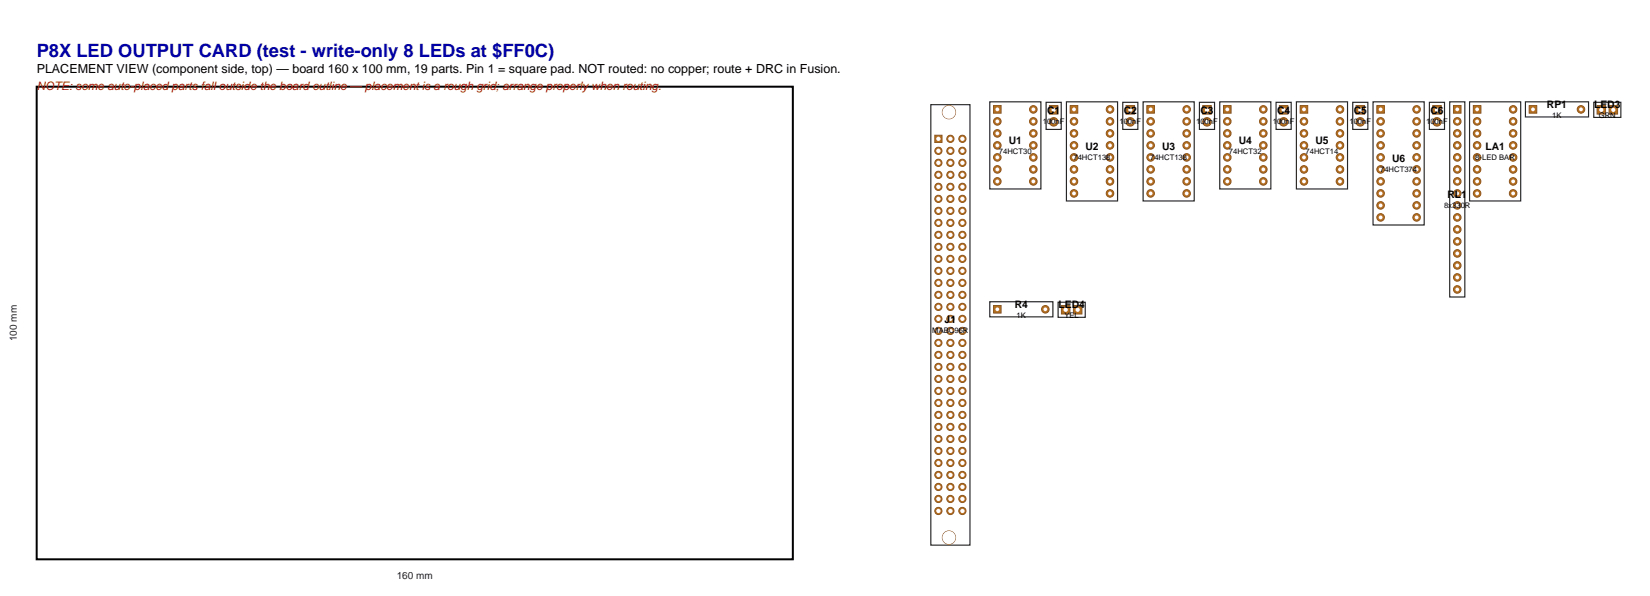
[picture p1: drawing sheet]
<svg xmlns="http://www.w3.org/2000/svg" width="349mm" height="126mm" viewBox="0 0 349 126" stroke-linecap="round" stroke-linejoin="round" font-family="sans-serif">
<path d="M7.8 18.3h160v100h-160z" fill="none" stroke="#000" stroke-width=".42"/>
<path d="M197 22.1h8.2v93.2h-8.2z" fill="none" stroke="#262626" stroke-width=".25"/>
<path d="M197.8 28.6h1.5v1.5h-1.5z" fill-rule="evenodd" fill="#b8731f" stroke="#8c541a" stroke-width=".21"/>
<circle cx="198.6" cy="29.4" r=".46" fill="#fff"/>
<circle cx="198.6" cy="31.9" r=".76" fill="#b8731f" stroke="#8c541a" stroke-width=".21"/>
<circle cx="198.6" cy="31.9" r=".46" fill="#fff"/>
<circle cx="198.6" cy="34.5" r=".76" fill="#b8731f" stroke="#8c541a" stroke-width=".21"/>
<circle cx="198.6" cy="34.5" r=".46" fill="#fff"/>
<circle cx="198.6" cy="37" r=".76" fill="#b8731f" stroke="#8c541a" stroke-width=".21"/>
<circle cx="198.6" cy="37" r=".46" fill="#fff"/>
<circle cx="198.6" cy="39.5" r=".76" fill="#b8731f" stroke="#8c541a" stroke-width=".21"/>
<circle cx="198.6" cy="39.5" r=".46" fill="#fff"/>
<circle cx="198.6" cy="42.1" r=".76" fill="#b8731f" stroke="#8c541a" stroke-width=".21"/>
<circle cx="198.6" cy="42.1" r=".46" fill="#fff"/>
<circle cx="198.6" cy="44.6" r=".76" fill="#b8731f" stroke="#8c541a" stroke-width=".21"/>
<circle cx="198.6" cy="44.6" r=".46" fill="#fff"/>
<circle cx="198.6" cy="47.2" r=".76" fill="#b8731f" stroke="#8c541a" stroke-width=".21"/>
<circle cx="198.6" cy="47.2" r=".46" fill="#fff"/>
<circle cx="198.6" cy="49.7" r=".76" fill="#b8731f" stroke="#8c541a" stroke-width=".21"/>
<circle cx="198.6" cy="49.7" r=".46" fill="#fff"/>
<circle cx="198.6" cy="52.2" r=".76" fill="#b8731f" stroke="#8c541a" stroke-width=".21"/>
<circle cx="198.6" cy="52.2" r=".46" fill="#fff"/>
<circle cx="198.6" cy="54.8" r=".76" fill="#b8731f" stroke="#8c541a" stroke-width=".21"/>
<circle cx="198.6" cy="54.8" r=".46" fill="#fff"/>
<circle cx="198.6" cy="57.3" r=".76" fill="#b8731f" stroke="#8c541a" stroke-width=".21"/>
<circle cx="198.6" cy="57.3" r=".46" fill="#fff"/>
<circle cx="198.6" cy="59.9" r=".76" fill="#b8731f" stroke="#8c541a" stroke-width=".21"/>
<circle cx="198.6" cy="59.9" r=".46" fill="#fff"/>
<circle cx="198.6" cy="62.4" r=".76" fill="#b8731f" stroke="#8c541a" stroke-width=".21"/>
<circle cx="198.6" cy="62.4" r=".46" fill="#fff"/>
<circle cx="198.6" cy="64.9" r=".76" fill="#b8731f" stroke="#8c541a" stroke-width=".21"/>
<circle cx="198.6" cy="64.9" r=".46" fill="#fff"/>
<circle cx="198.6" cy="67.5" r=".76" fill="#b8731f" stroke="#8c541a" stroke-width=".21"/>
<circle cx="198.6" cy="67.5" r=".46" fill="#fff"/>
<circle cx="198.6" cy="70" r=".76" fill="#b8731f" stroke="#8c541a" stroke-width=".21"/>
<circle cx="198.6" cy="70" r=".46" fill="#fff"/>
<circle cx="198.6" cy="72.6" r=".76" fill="#b8731f" stroke="#8c541a" stroke-width=".21"/>
<circle cx="198.6" cy="72.6" r=".46" fill="#fff"/>
<circle cx="198.6" cy="75.1" r=".76" fill="#b8731f" stroke="#8c541a" stroke-width=".21"/>
<circle cx="198.6" cy="75.1" r=".46" fill="#fff"/>
<circle cx="198.6" cy="77.6" r=".76" fill="#b8731f" stroke="#8c541a" stroke-width=".21"/>
<circle cx="198.6" cy="77.6" r=".46" fill="#fff"/>
<circle cx="198.6" cy="80.2" r=".76" fill="#b8731f" stroke="#8c541a" stroke-width=".21"/>
<circle cx="198.6" cy="80.2" r=".46" fill="#fff"/>
<circle cx="198.6" cy="82.7" r=".76" fill="#b8731f" stroke="#8c541a" stroke-width=".21"/>
<circle cx="198.6" cy="82.7" r=".46" fill="#fff"/>
<circle cx="198.6" cy="85.3" r=".76" fill="#b8731f" stroke="#8c541a" stroke-width=".21"/>
<circle cx="198.6" cy="85.3" r=".46" fill="#fff"/>
<circle cx="198.6" cy="87.8" r=".76" fill="#b8731f" stroke="#8c541a" stroke-width=".21"/>
<circle cx="198.6" cy="87.8" r=".46" fill="#fff"/>
<circle cx="198.6" cy="90.3" r=".76" fill="#b8731f" stroke="#8c541a" stroke-width=".21"/>
<circle cx="198.6" cy="90.3" r=".46" fill="#fff"/>
<circle cx="198.6" cy="92.9" r=".76" fill="#b8731f" stroke="#8c541a" stroke-width=".21"/>
<circle cx="198.6" cy="92.9" r=".46" fill="#fff"/>
<circle cx="198.6" cy="95.4" r=".76" fill="#b8731f" stroke="#8c541a" stroke-width=".21"/>
<circle cx="198.6" cy="95.4" r=".46" fill="#fff"/>
<circle cx="198.6" cy="98" r=".76" fill="#b8731f" stroke="#8c541a" stroke-width=".21"/>
<circle cx="198.6" cy="98" r=".46" fill="#fff"/>
<circle cx="198.6" cy="100.5" r=".76" fill="#b8731f" stroke="#8c541a" stroke-width=".21"/>
<circle cx="198.6" cy="100.5" r=".46" fill="#fff"/>
<circle cx="198.6" cy="103" r=".76" fill="#b8731f" stroke="#8c541a" stroke-width=".21"/>
<circle cx="198.6" cy="103" r=".46" fill="#fff"/>
<circle cx="198.6" cy="105.6" r=".76" fill="#b8731f" stroke="#8c541a" stroke-width=".21"/>
<circle cx="198.6" cy="105.6" r=".46" fill="#fff"/>
<circle cx="198.6" cy="108.1" r=".76" fill="#b8731f" stroke="#8c541a" stroke-width=".21"/>
<circle cx="198.6" cy="108.1" r=".46" fill="#fff"/>
<circle cx="201.1" cy="29.4" r=".76" fill="#b8731f" stroke="#8c541a" stroke-width=".21"/>
<circle cx="201.1" cy="29.4" r=".46" fill="#fff"/>
<circle cx="201.1" cy="31.9" r=".76" fill="#b8731f" stroke="#8c541a" stroke-width=".21"/>
<circle cx="201.1" cy="31.9" r=".46" fill="#fff"/>
<circle cx="201.1" cy="34.5" r=".76" fill="#b8731f" stroke="#8c541a" stroke-width=".21"/>
<circle cx="201.1" cy="34.5" r=".46" fill="#fff"/>
<circle cx="201.1" cy="37" r=".76" fill="#b8731f" stroke="#8c541a" stroke-width=".21"/>
<circle cx="201.1" cy="37" r=".46" fill="#fff"/>
<circle cx="201.1" cy="39.5" r=".76" fill="#b8731f" stroke="#8c541a" stroke-width=".21"/>
<circle cx="201.1" cy="39.5" r=".46" fill="#fff"/>
<circle cx="201.1" cy="42.1" r=".76" fill="#b8731f" stroke="#8c541a" stroke-width=".21"/>
<circle cx="201.1" cy="42.1" r=".46" fill="#fff"/>
<circle cx="201.1" cy="44.6" r=".76" fill="#b8731f" stroke="#8c541a" stroke-width=".21"/>
<circle cx="201.1" cy="44.6" r=".46" fill="#fff"/>
<circle cx="201.1" cy="47.2" r=".76" fill="#b8731f" stroke="#8c541a" stroke-width=".21"/>
<circle cx="201.1" cy="47.2" r=".46" fill="#fff"/>
<circle cx="201.1" cy="49.7" r=".76" fill="#b8731f" stroke="#8c541a" stroke-width=".21"/>
<circle cx="201.1" cy="49.7" r=".46" fill="#fff"/>
<circle cx="201.1" cy="52.2" r=".76" fill="#b8731f" stroke="#8c541a" stroke-width=".21"/>
<circle cx="201.1" cy="52.2" r=".46" fill="#fff"/>
<circle cx="201.1" cy="54.8" r=".76" fill="#b8731f" stroke="#8c541a" stroke-width=".21"/>
<circle cx="201.1" cy="54.8" r=".46" fill="#fff"/>
<circle cx="201.1" cy="57.3" r=".76" fill="#b8731f" stroke="#8c541a" stroke-width=".21"/>
<circle cx="201.1" cy="57.3" r=".46" fill="#fff"/>
<circle cx="201.1" cy="59.9" r=".76" fill="#b8731f" stroke="#8c541a" stroke-width=".21"/>
<circle cx="201.1" cy="59.9" r=".46" fill="#fff"/>
<circle cx="201.1" cy="62.4" r=".76" fill="#b8731f" stroke="#8c541a" stroke-width=".21"/>
<circle cx="201.1" cy="62.4" r=".46" fill="#fff"/>
<circle cx="201.1" cy="64.9" r=".76" fill="#b8731f" stroke="#8c541a" stroke-width=".21"/>
<circle cx="201.1" cy="64.9" r=".46" fill="#fff"/>
<circle cx="201.1" cy="67.5" r=".76" fill="#b8731f" stroke="#8c541a" stroke-width=".21"/>
<circle cx="201.1" cy="67.5" r=".46" fill="#fff"/>
<circle cx="201.1" cy="70" r=".76" fill="#b8731f" stroke="#8c541a" stroke-width=".21"/>
<circle cx="201.1" cy="70" r=".46" fill="#fff"/>
<circle cx="201.1" cy="72.6" r=".76" fill="#b8731f" stroke="#8c541a" stroke-width=".21"/>
<circle cx="201.1" cy="72.6" r=".46" fill="#fff"/>
<circle cx="201.1" cy="75.1" r=".76" fill="#b8731f" stroke="#8c541a" stroke-width=".21"/>
<circle cx="201.1" cy="75.1" r=".46" fill="#fff"/>
<circle cx="201.1" cy="77.6" r=".76" fill="#b8731f" stroke="#8c541a" stroke-width=".21"/>
<circle cx="201.1" cy="77.6" r=".46" fill="#fff"/>
<circle cx="201.1" cy="80.2" r=".76" fill="#b8731f" stroke="#8c541a" stroke-width=".21"/>
<circle cx="201.1" cy="80.2" r=".46" fill="#fff"/>
<circle cx="201.1" cy="82.7" r=".76" fill="#b8731f" stroke="#8c541a" stroke-width=".21"/>
<circle cx="201.1" cy="82.7" r=".46" fill="#fff"/>
<circle cx="201.1" cy="85.3" r=".76" fill="#b8731f" stroke="#8c541a" stroke-width=".21"/>
<circle cx="201.1" cy="85.3" r=".46" fill="#fff"/>
<circle cx="201.1" cy="87.8" r=".76" fill="#b8731f" stroke="#8c541a" stroke-width=".21"/>
<circle cx="201.1" cy="87.8" r=".46" fill="#fff"/>
<circle cx="201.1" cy="90.3" r=".76" fill="#b8731f" stroke="#8c541a" stroke-width=".21"/>
<circle cx="201.1" cy="90.3" r=".46" fill="#fff"/>
<circle cx="201.1" cy="92.9" r=".76" fill="#b8731f" stroke="#8c541a" stroke-width=".21"/>
<circle cx="201.1" cy="92.9" r=".46" fill="#fff"/>
<circle cx="201.1" cy="95.4" r=".76" fill="#b8731f" stroke="#8c541a" stroke-width=".21"/>
<circle cx="201.1" cy="95.4" r=".46" fill="#fff"/>
<circle cx="201.1" cy="98" r=".76" fill="#b8731f" stroke="#8c541a" stroke-width=".21"/>
<circle cx="201.1" cy="98" r=".46" fill="#fff"/>
<circle cx="201.1" cy="100.5" r=".76" fill="#b8731f" stroke="#8c541a" stroke-width=".21"/>
<circle cx="201.1" cy="100.5" r=".46" fill="#fff"/>
<circle cx="201.1" cy="103" r=".76" fill="#b8731f" stroke="#8c541a" stroke-width=".21"/>
<circle cx="201.1" cy="103" r=".46" fill="#fff"/>
<circle cx="201.1" cy="105.6" r=".76" fill="#b8731f" stroke="#8c541a" stroke-width=".21"/>
<circle cx="201.1" cy="105.6" r=".46" fill="#fff"/>
<circle cx="201.1" cy="108.1" r=".76" fill="#b8731f" stroke="#8c541a" stroke-width=".21"/>
<circle cx="201.1" cy="108.1" r=".46" fill="#fff"/>
<circle cx="203.6" cy="29.4" r=".76" fill="#b8731f" stroke="#8c541a" stroke-width=".21"/>
<circle cx="203.6" cy="29.4" r=".46" fill="#fff"/>
<circle cx="203.6" cy="31.9" r=".76" fill="#b8731f" stroke="#8c541a" stroke-width=".21"/>
<circle cx="203.6" cy="31.9" r=".46" fill="#fff"/>
<circle cx="203.6" cy="34.5" r=".76" fill="#b8731f" stroke="#8c541a" stroke-width=".21"/>
<circle cx="203.6" cy="34.5" r=".46" fill="#fff"/>
<circle cx="203.6" cy="37" r=".76" fill="#b8731f" stroke="#8c541a" stroke-width=".21"/>
<circle cx="203.6" cy="37" r=".46" fill="#fff"/>
<circle cx="203.6" cy="39.5" r=".76" fill="#b8731f" stroke="#8c541a" stroke-width=".21"/>
<circle cx="203.6" cy="39.5" r=".46" fill="#fff"/>
<circle cx="203.6" cy="42.1" r=".76" fill="#b8731f" stroke="#8c541a" stroke-width=".21"/>
<circle cx="203.6" cy="42.1" r=".46" fill="#fff"/>
<circle cx="203.6" cy="44.6" r=".76" fill="#b8731f" stroke="#8c541a" stroke-width=".21"/>
<circle cx="203.6" cy="44.6" r=".46" fill="#fff"/>
<circle cx="203.6" cy="47.2" r=".76" fill="#b8731f" stroke="#8c541a" stroke-width=".21"/>
<circle cx="203.6" cy="47.2" r=".46" fill="#fff"/>
<circle cx="203.6" cy="49.7" r=".76" fill="#b8731f" stroke="#8c541a" stroke-width=".21"/>
<circle cx="203.6" cy="49.7" r=".46" fill="#fff"/>
<circle cx="203.6" cy="52.2" r=".76" fill="#b8731f" stroke="#8c541a" stroke-width=".21"/>
<circle cx="203.6" cy="52.2" r=".46" fill="#fff"/>
<circle cx="203.6" cy="54.8" r=".76" fill="#b8731f" stroke="#8c541a" stroke-width=".21"/>
<circle cx="203.6" cy="54.8" r=".46" fill="#fff"/>
<circle cx="203.6" cy="57.3" r=".76" fill="#b8731f" stroke="#8c541a" stroke-width=".21"/>
<circle cx="203.6" cy="57.3" r=".46" fill="#fff"/>
<circle cx="203.6" cy="59.9" r=".76" fill="#b8731f" stroke="#8c541a" stroke-width=".21"/>
<circle cx="203.6" cy="59.9" r=".46" fill="#fff"/>
<circle cx="203.6" cy="62.4" r=".76" fill="#b8731f" stroke="#8c541a" stroke-width=".21"/>
<circle cx="203.6" cy="62.4" r=".46" fill="#fff"/>
<circle cx="203.6" cy="64.9" r=".76" fill="#b8731f" stroke="#8c541a" stroke-width=".21"/>
<circle cx="203.6" cy="64.9" r=".46" fill="#fff"/>
<circle cx="203.6" cy="67.5" r=".76" fill="#b8731f" stroke="#8c541a" stroke-width=".21"/>
<circle cx="203.6" cy="67.5" r=".46" fill="#fff"/>
<circle cx="203.6" cy="70" r=".76" fill="#b8731f" stroke="#8c541a" stroke-width=".21"/>
<circle cx="203.6" cy="70" r=".46" fill="#fff"/>
<circle cx="203.6" cy="72.6" r=".76" fill="#b8731f" stroke="#8c541a" stroke-width=".21"/>
<circle cx="203.6" cy="72.6" r=".46" fill="#fff"/>
<circle cx="203.6" cy="75.1" r=".76" fill="#b8731f" stroke="#8c541a" stroke-width=".21"/>
<circle cx="203.6" cy="75.1" r=".46" fill="#fff"/>
<circle cx="203.6" cy="77.6" r=".76" fill="#b8731f" stroke="#8c541a" stroke-width=".21"/>
<circle cx="203.6" cy="77.6" r=".46" fill="#fff"/>
<circle cx="203.6" cy="80.2" r=".76" fill="#b8731f" stroke="#8c541a" stroke-width=".21"/>
<circle cx="203.6" cy="80.2" r=".46" fill="#fff"/>
<circle cx="203.6" cy="82.7" r=".76" fill="#b8731f" stroke="#8c541a" stroke-width=".21"/>
<circle cx="203.6" cy="82.7" r=".46" fill="#fff"/>
<circle cx="203.6" cy="85.3" r=".76" fill="#b8731f" stroke="#8c541a" stroke-width=".21"/>
<circle cx="203.6" cy="85.3" r=".46" fill="#fff"/>
<circle cx="203.6" cy="87.8" r=".76" fill="#b8731f" stroke="#8c541a" stroke-width=".21"/>
<circle cx="203.6" cy="87.8" r=".46" fill="#fff"/>
<circle cx="203.6" cy="90.3" r=".76" fill="#b8731f" stroke="#8c541a" stroke-width=".21"/>
<circle cx="203.6" cy="90.3" r=".46" fill="#fff"/>
<circle cx="203.6" cy="92.9" r=".76" fill="#b8731f" stroke="#8c541a" stroke-width=".21"/>
<circle cx="203.6" cy="92.9" r=".46" fill="#fff"/>
<circle cx="203.6" cy="95.4" r=".76" fill="#b8731f" stroke="#8c541a" stroke-width=".21"/>
<circle cx="203.6" cy="95.4" r=".46" fill="#fff"/>
<circle cx="203.6" cy="98" r=".76" fill="#b8731f" stroke="#8c541a" stroke-width=".21"/>
<circle cx="203.6" cy="98" r=".46" fill="#fff"/>
<circle cx="203.6" cy="100.5" r=".76" fill="#b8731f" stroke="#8c541a" stroke-width=".21"/>
<circle cx="203.6" cy="100.5" r=".46" fill="#fff"/>
<circle cx="203.6" cy="103" r=".76" fill="#b8731f" stroke="#8c541a" stroke-width=".21"/>
<circle cx="203.6" cy="103" r=".46" fill="#fff"/>
<circle cx="203.6" cy="105.6" r=".76" fill="#b8731f" stroke="#8c541a" stroke-width=".21"/>
<circle cx="203.6" cy="105.6" r=".46" fill="#fff"/>
<circle cx="203.6" cy="108.1" r=".76" fill="#b8731f" stroke="#8c541a" stroke-width=".21"/>
<circle cx="203.6" cy="108.1" r=".46" fill="#fff"/>
<circle cx="200.8" cy="23.7" r="1.4" fill="#b8731f" stroke="#8c541a" stroke-width=".21"/>
<circle cx="200.8" cy="23.7" r="1.4" fill="#fff"/>
<circle cx="200.8" cy="113.7" r="1.4" fill="#b8731f" stroke="#8c541a" stroke-width=".21"/>
<circle cx="200.8" cy="113.7" r="1.4" fill="#fff"/>
<path d="M209.4 21.5h10.9v18.5h-10.9z" fill="none" stroke="#262626" stroke-width=".25"/>
<path d="M210.2 22.3h1.6v1.6h-1.6z" fill-rule="evenodd" fill="#b8731f" stroke="#8c541a" stroke-width=".21"/>
<circle cx="211" cy="23.1" r=".41" fill="#fff"/>
<circle cx="211" cy="25.7" r=".8" fill="#b8731f" stroke="#8c541a" stroke-width=".21"/>
<circle cx="211" cy="25.7" r=".41" fill="#fff"/>
<circle cx="211" cy="28.2" r=".8" fill="#b8731f" stroke="#8c541a" stroke-width=".21"/>
<circle cx="211" cy="28.2" r=".41" fill="#fff"/>
<circle cx="211" cy="30.8" r=".8" fill="#b8731f" stroke="#8c541a" stroke-width=".21"/>
<circle cx="211" cy="30.8" r=".41" fill="#fff"/>
<circle cx="211" cy="33.3" r=".8" fill="#b8731f" stroke="#8c541a" stroke-width=".21"/>
<circle cx="211" cy="33.3" r=".41" fill="#fff"/>
<circle cx="211" cy="35.8" r=".8" fill="#b8731f" stroke="#8c541a" stroke-width=".21"/>
<circle cx="211" cy="35.8" r=".41" fill="#fff"/>
<circle cx="211" cy="38.4" r=".8" fill="#b8731f" stroke="#8c541a" stroke-width=".21"/>
<circle cx="211" cy="38.4" r=".41" fill="#fff"/>
<circle cx="218.7" cy="38.4" r=".8" fill="#b8731f" stroke="#8c541a" stroke-width=".21"/>
<circle cx="218.7" cy="38.4" r=".41" fill="#fff"/>
<circle cx="218.7" cy="35.8" r=".8" fill="#b8731f" stroke="#8c541a" stroke-width=".21"/>
<circle cx="218.7" cy="35.8" r=".41" fill="#fff"/>
<circle cx="218.7" cy="33.3" r=".8" fill="#b8731f" stroke="#8c541a" stroke-width=".21"/>
<circle cx="218.7" cy="33.3" r=".41" fill="#fff"/>
<circle cx="218.7" cy="30.8" r=".8" fill="#b8731f" stroke="#8c541a" stroke-width=".21"/>
<circle cx="218.7" cy="30.8" r=".41" fill="#fff"/>
<circle cx="218.7" cy="28.2" r=".8" fill="#b8731f" stroke="#8c541a" stroke-width=".21"/>
<circle cx="218.7" cy="28.2" r=".41" fill="#fff"/>
<circle cx="218.7" cy="25.7" r=".8" fill="#b8731f" stroke="#8c541a" stroke-width=".21"/>
<circle cx="218.7" cy="25.7" r=".41" fill="#fff"/>
<circle cx="218.7" cy="23.1" r=".8" fill="#b8731f" stroke="#8c541a" stroke-width=".21"/>
<circle cx="218.7" cy="23.1" r=".41" fill="#fff"/>
<path d="M221.4 21.6h3.2v5.8h-3.2z" fill="none" stroke="#262626" stroke-width=".25"/>
<path d="M222.1 22.3h1.8v1.8h-1.8z" fill-rule="evenodd" fill="#b8731f" stroke="#8c541a" stroke-width=".21"/>
<circle cx="223" cy="23.2" r=".45" fill="#fff"/>
<circle cx="223" cy="25.8" r=".9" fill="#b8731f" stroke="#8c541a" stroke-width=".21"/>
<circle cx="223" cy="25.8" r=".45" fill="#fff"/>
<path d="M225.7 21.5h10.8v21h-10.8z" fill="none" stroke="#262626" stroke-width=".25"/>
<path d="M226.5 22.3h1.6v1.6h-1.6z" fill-rule="evenodd" fill="#b8731f" stroke="#8c541a" stroke-width=".21"/>
<circle cx="227.3" cy="23.1" r=".41" fill="#fff"/>
<circle cx="227.3" cy="25.7" r=".8" fill="#b8731f" stroke="#8c541a" stroke-width=".21"/>
<circle cx="227.3" cy="25.7" r=".41" fill="#fff"/>
<circle cx="227.3" cy="28.2" r=".8" fill="#b8731f" stroke="#8c541a" stroke-width=".21"/>
<circle cx="227.3" cy="28.2" r=".41" fill="#fff"/>
<circle cx="227.3" cy="30.8" r=".8" fill="#b8731f" stroke="#8c541a" stroke-width=".21"/>
<circle cx="227.3" cy="30.8" r=".41" fill="#fff"/>
<circle cx="227.3" cy="33.3" r=".8" fill="#b8731f" stroke="#8c541a" stroke-width=".21"/>
<circle cx="227.3" cy="33.3" r=".41" fill="#fff"/>
<circle cx="227.3" cy="35.8" r=".8" fill="#b8731f" stroke="#8c541a" stroke-width=".21"/>
<circle cx="227.3" cy="35.8" r=".41" fill="#fff"/>
<circle cx="227.3" cy="38.4" r=".8" fill="#b8731f" stroke="#8c541a" stroke-width=".21"/>
<circle cx="227.3" cy="38.4" r=".41" fill="#fff"/>
<circle cx="227.3" cy="40.9" r=".8" fill="#b8731f" stroke="#8c541a" stroke-width=".21"/>
<circle cx="227.3" cy="40.9" r=".41" fill="#fff"/>
<circle cx="234.9" cy="40.9" r=".8" fill="#b8731f" stroke="#8c541a" stroke-width=".21"/>
<circle cx="234.9" cy="40.9" r=".41" fill="#fff"/>
<circle cx="234.9" cy="38.4" r=".8" fill="#b8731f" stroke="#8c541a" stroke-width=".21"/>
<circle cx="234.9" cy="38.4" r=".41" fill="#fff"/>
<circle cx="234.9" cy="35.8" r=".8" fill="#b8731f" stroke="#8c541a" stroke-width=".21"/>
<circle cx="234.9" cy="35.8" r=".41" fill="#fff"/>
<circle cx="234.9" cy="33.3" r=".8" fill="#b8731f" stroke="#8c541a" stroke-width=".21"/>
<circle cx="234.9" cy="33.3" r=".41" fill="#fff"/>
<circle cx="234.9" cy="30.8" r=".8" fill="#b8731f" stroke="#8c541a" stroke-width=".21"/>
<circle cx="234.9" cy="30.8" r=".41" fill="#fff"/>
<circle cx="234.9" cy="28.2" r=".8" fill="#b8731f" stroke="#8c541a" stroke-width=".21"/>
<circle cx="234.9" cy="28.2" r=".41" fill="#fff"/>
<circle cx="234.9" cy="25.7" r=".8" fill="#b8731f" stroke="#8c541a" stroke-width=".21"/>
<circle cx="234.9" cy="25.7" r=".41" fill="#fff"/>
<circle cx="234.9" cy="23.1" r=".8" fill="#b8731f" stroke="#8c541a" stroke-width=".21"/>
<circle cx="234.9" cy="23.1" r=".41" fill="#fff"/>
<path d="M237.6 21.6h3.2v5.8h-3.2z" fill="none" stroke="#262626" stroke-width=".25"/>
<path d="M238.3 22.3h1.8v1.8h-1.8z" fill-rule="evenodd" fill="#b8731f" stroke="#8c541a" stroke-width=".21"/>
<circle cx="239.2" cy="23.2" r=".45" fill="#fff"/>
<circle cx="239.2" cy="25.8" r=".9" fill="#b8731f" stroke="#8c541a" stroke-width=".21"/>
<circle cx="239.2" cy="25.8" r=".45" fill="#fff"/>
<path d="M241.9 21.5h10.8v21h-10.8z" fill="none" stroke="#262626" stroke-width=".25"/>
<path d="M242.7 22.3h1.6v1.6h-1.6z" fill-rule="evenodd" fill="#b8731f" stroke="#8c541a" stroke-width=".21"/>
<circle cx="243.5" cy="23.1" r=".41" fill="#fff"/>
<circle cx="243.5" cy="25.7" r=".8" fill="#b8731f" stroke="#8c541a" stroke-width=".21"/>
<circle cx="243.5" cy="25.7" r=".41" fill="#fff"/>
<circle cx="243.5" cy="28.2" r=".8" fill="#b8731f" stroke="#8c541a" stroke-width=".21"/>
<circle cx="243.5" cy="28.2" r=".41" fill="#fff"/>
<circle cx="243.5" cy="30.8" r=".8" fill="#b8731f" stroke="#8c541a" stroke-width=".21"/>
<circle cx="243.5" cy="30.8" r=".41" fill="#fff"/>
<circle cx="243.5" cy="33.3" r=".8" fill="#b8731f" stroke="#8c541a" stroke-width=".21"/>
<circle cx="243.5" cy="33.3" r=".41" fill="#fff"/>
<circle cx="243.5" cy="35.8" r=".8" fill="#b8731f" stroke="#8c541a" stroke-width=".21"/>
<circle cx="243.5" cy="35.8" r=".41" fill="#fff"/>
<circle cx="243.5" cy="38.4" r=".8" fill="#b8731f" stroke="#8c541a" stroke-width=".21"/>
<circle cx="243.5" cy="38.4" r=".41" fill="#fff"/>
<circle cx="243.5" cy="40.9" r=".8" fill="#b8731f" stroke="#8c541a" stroke-width=".21"/>
<circle cx="243.5" cy="40.9" r=".41" fill="#fff"/>
<circle cx="251.1" cy="40.9" r=".8" fill="#b8731f" stroke="#8c541a" stroke-width=".21"/>
<circle cx="251.1" cy="40.9" r=".41" fill="#fff"/>
<circle cx="251.1" cy="38.4" r=".8" fill="#b8731f" stroke="#8c541a" stroke-width=".21"/>
<circle cx="251.1" cy="38.4" r=".41" fill="#fff"/>
<circle cx="251.1" cy="35.8" r=".8" fill="#b8731f" stroke="#8c541a" stroke-width=".21"/>
<circle cx="251.1" cy="35.8" r=".41" fill="#fff"/>
<circle cx="251.1" cy="33.3" r=".8" fill="#b8731f" stroke="#8c541a" stroke-width=".21"/>
<circle cx="251.1" cy="33.3" r=".41" fill="#fff"/>
<circle cx="251.1" cy="30.8" r=".8" fill="#b8731f" stroke="#8c541a" stroke-width=".21"/>
<circle cx="251.1" cy="30.8" r=".41" fill="#fff"/>
<circle cx="251.1" cy="28.2" r=".8" fill="#b8731f" stroke="#8c541a" stroke-width=".21"/>
<circle cx="251.1" cy="28.2" r=".41" fill="#fff"/>
<circle cx="251.1" cy="25.7" r=".8" fill="#b8731f" stroke="#8c541a" stroke-width=".21"/>
<circle cx="251.1" cy="25.7" r=".41" fill="#fff"/>
<circle cx="251.1" cy="23.1" r=".8" fill="#b8731f" stroke="#8c541a" stroke-width=".21"/>
<circle cx="251.1" cy="23.1" r=".41" fill="#fff"/>
<path d="M253.8 21.6h3.2v5.8h-3.2z" fill="none" stroke="#262626" stroke-width=".25"/>
<path d="M254.5 22.3h1.8v1.8h-1.8z" fill-rule="evenodd" fill="#b8731f" stroke="#8c541a" stroke-width=".21"/>
<circle cx="255.4" cy="23.2" r=".45" fill="#fff"/>
<circle cx="255.4" cy="25.8" r=".9" fill="#b8731f" stroke="#8c541a" stroke-width=".21"/>
<circle cx="255.4" cy="25.8" r=".45" fill="#fff"/>
<path d="M258.1 21.5h10.8v18.5h-10.8z" fill="none" stroke="#262626" stroke-width=".25"/>
<path d="M258.9 22.3h1.6v1.6h-1.6z" fill-rule="evenodd" fill="#b8731f" stroke="#8c541a" stroke-width=".21"/>
<circle cx="259.7" cy="23.1" r=".41" fill="#fff"/>
<circle cx="259.7" cy="25.7" r=".8" fill="#b8731f" stroke="#8c541a" stroke-width=".21"/>
<circle cx="259.7" cy="25.7" r=".41" fill="#fff"/>
<circle cx="259.7" cy="28.2" r=".8" fill="#b8731f" stroke="#8c541a" stroke-width=".21"/>
<circle cx="259.7" cy="28.2" r=".41" fill="#fff"/>
<circle cx="259.7" cy="30.8" r=".8" fill="#b8731f" stroke="#8c541a" stroke-width=".21"/>
<circle cx="259.7" cy="30.8" r=".41" fill="#fff"/>
<circle cx="259.7" cy="33.3" r=".8" fill="#b8731f" stroke="#8c541a" stroke-width=".21"/>
<circle cx="259.7" cy="33.3" r=".41" fill="#fff"/>
<circle cx="259.7" cy="35.8" r=".8" fill="#b8731f" stroke="#8c541a" stroke-width=".21"/>
<circle cx="259.7" cy="35.8" r=".41" fill="#fff"/>
<circle cx="259.7" cy="38.4" r=".8" fill="#b8731f" stroke="#8c541a" stroke-width=".21"/>
<circle cx="259.7" cy="38.4" r=".41" fill="#fff"/>
<circle cx="267.3" cy="38.4" r=".8" fill="#b8731f" stroke="#8c541a" stroke-width=".21"/>
<circle cx="267.3" cy="38.4" r=".41" fill="#fff"/>
<circle cx="267.3" cy="35.8" r=".8" fill="#b8731f" stroke="#8c541a" stroke-width=".21"/>
<circle cx="267.3" cy="35.8" r=".41" fill="#fff"/>
<circle cx="267.3" cy="33.3" r=".8" fill="#b8731f" stroke="#8c541a" stroke-width=".21"/>
<circle cx="267.3" cy="33.3" r=".41" fill="#fff"/>
<circle cx="267.3" cy="30.8" r=".8" fill="#b8731f" stroke="#8c541a" stroke-width=".21"/>
<circle cx="267.3" cy="30.8" r=".41" fill="#fff"/>
<circle cx="267.3" cy="28.2" r=".8" fill="#b8731f" stroke="#8c541a" stroke-width=".21"/>
<circle cx="267.3" cy="28.2" r=".41" fill="#fff"/>
<circle cx="267.3" cy="25.7" r=".8" fill="#b8731f" stroke="#8c541a" stroke-width=".21"/>
<circle cx="267.3" cy="25.7" r=".41" fill="#fff"/>
<circle cx="267.3" cy="23.1" r=".8" fill="#b8731f" stroke="#8c541a" stroke-width=".21"/>
<circle cx="267.3" cy="23.1" r=".41" fill="#fff"/>
<path d="M270 21.6h3.2v5.8h-3.2z" fill="none" stroke="#262626" stroke-width=".25"/>
<path d="M270.7 22.3h1.8v1.8h-1.8z" fill-rule="evenodd" fill="#b8731f" stroke="#8c541a" stroke-width=".21"/>
<circle cx="271.6" cy="23.2" r=".45" fill="#fff"/>
<circle cx="271.6" cy="25.8" r=".9" fill="#b8731f" stroke="#8c541a" stroke-width=".21"/>
<circle cx="271.6" cy="25.8" r=".45" fill="#fff"/>
<path d="M274.3 21.5h10.8v18.5h-10.8z" fill="none" stroke="#262626" stroke-width=".25"/>
<path d="M275.1 22.3h1.6v1.6h-1.6z" fill-rule="evenodd" fill="#b8731f" stroke="#8c541a" stroke-width=".21"/>
<circle cx="275.9" cy="23.1" r=".41" fill="#fff"/>
<circle cx="275.9" cy="25.7" r=".8" fill="#b8731f" stroke="#8c541a" stroke-width=".21"/>
<circle cx="275.9" cy="25.7" r=".41" fill="#fff"/>
<circle cx="275.9" cy="28.2" r=".8" fill="#b8731f" stroke="#8c541a" stroke-width=".21"/>
<circle cx="275.9" cy="28.2" r=".41" fill="#fff"/>
<circle cx="275.9" cy="30.8" r=".8" fill="#b8731f" stroke="#8c541a" stroke-width=".21"/>
<circle cx="275.9" cy="30.8" r=".41" fill="#fff"/>
<circle cx="275.9" cy="33.3" r=".8" fill="#b8731f" stroke="#8c541a" stroke-width=".21"/>
<circle cx="275.9" cy="33.3" r=".41" fill="#fff"/>
<circle cx="275.9" cy="35.8" r=".8" fill="#b8731f" stroke="#8c541a" stroke-width=".21"/>
<circle cx="275.9" cy="35.8" r=".41" fill="#fff"/>
<circle cx="275.9" cy="38.4" r=".8" fill="#b8731f" stroke="#8c541a" stroke-width=".21"/>
<circle cx="275.9" cy="38.4" r=".41" fill="#fff"/>
<circle cx="283.5" cy="38.4" r=".8" fill="#b8731f" stroke="#8c541a" stroke-width=".21"/>
<circle cx="283.5" cy="38.4" r=".41" fill="#fff"/>
<circle cx="283.5" cy="35.8" r=".8" fill="#b8731f" stroke="#8c541a" stroke-width=".21"/>
<circle cx="283.5" cy="35.8" r=".41" fill="#fff"/>
<circle cx="283.5" cy="33.3" r=".8" fill="#b8731f" stroke="#8c541a" stroke-width=".21"/>
<circle cx="283.5" cy="33.3" r=".41" fill="#fff"/>
<circle cx="283.5" cy="30.8" r=".8" fill="#b8731f" stroke="#8c541a" stroke-width=".21"/>
<circle cx="283.5" cy="30.8" r=".41" fill="#fff"/>
<circle cx="283.5" cy="28.2" r=".8" fill="#b8731f" stroke="#8c541a" stroke-width=".21"/>
<circle cx="283.5" cy="28.2" r=".41" fill="#fff"/>
<circle cx="283.5" cy="25.7" r=".8" fill="#b8731f" stroke="#8c541a" stroke-width=".21"/>
<circle cx="283.5" cy="25.7" r=".41" fill="#fff"/>
<circle cx="283.5" cy="23.1" r=".8" fill="#b8731f" stroke="#8c541a" stroke-width=".21"/>
<circle cx="283.5" cy="23.1" r=".41" fill="#fff"/>
<path d="M286.2 21.6h3.2v5.8h-3.2z" fill="none" stroke="#262626" stroke-width=".25"/>
<path d="M286.9 22.3h1.8v1.8h-1.8z" fill-rule="evenodd" fill="#b8731f" stroke="#8c541a" stroke-width=".21"/>
<circle cx="287.8" cy="23.2" r=".45" fill="#fff"/>
<circle cx="287.8" cy="25.8" r=".9" fill="#b8731f" stroke="#8c541a" stroke-width=".21"/>
<circle cx="287.8" cy="25.8" r=".45" fill="#fff"/>
<path d="M290.5 21.5h10.9v26.1h-10.9z" fill="none" stroke="#262626" stroke-width=".25"/>
<path d="M291.3 22.3h1.6v1.6h-1.6z" fill-rule="evenodd" fill="#b8731f" stroke="#8c541a" stroke-width=".21"/>
<circle cx="292.1" cy="23.1" r=".41" fill="#fff"/>
<circle cx="292.1" cy="25.7" r=".8" fill="#b8731f" stroke="#8c541a" stroke-width=".21"/>
<circle cx="292.1" cy="25.7" r=".41" fill="#fff"/>
<circle cx="292.1" cy="28.2" r=".8" fill="#b8731f" stroke="#8c541a" stroke-width=".21"/>
<circle cx="292.1" cy="28.2" r=".41" fill="#fff"/>
<circle cx="292.1" cy="30.8" r=".8" fill="#b8731f" stroke="#8c541a" stroke-width=".21"/>
<circle cx="292.1" cy="30.8" r=".41" fill="#fff"/>
<circle cx="292.1" cy="33.3" r=".8" fill="#b8731f" stroke="#8c541a" stroke-width=".21"/>
<circle cx="292.1" cy="33.3" r=".41" fill="#fff"/>
<circle cx="292.1" cy="35.8" r=".8" fill="#b8731f" stroke="#8c541a" stroke-width=".21"/>
<circle cx="292.1" cy="35.8" r=".41" fill="#fff"/>
<circle cx="292.1" cy="38.4" r=".8" fill="#b8731f" stroke="#8c541a" stroke-width=".21"/>
<circle cx="292.1" cy="38.4" r=".41" fill="#fff"/>
<circle cx="292.1" cy="40.9" r=".8" fill="#b8731f" stroke="#8c541a" stroke-width=".21"/>
<circle cx="292.1" cy="40.9" r=".41" fill="#fff"/>
<circle cx="292.1" cy="43.5" r=".8" fill="#b8731f" stroke="#8c541a" stroke-width=".21"/>
<circle cx="292.1" cy="43.5" r=".41" fill="#fff"/>
<circle cx="292.1" cy="46" r=".8" fill="#b8731f" stroke="#8c541a" stroke-width=".21"/>
<circle cx="292.1" cy="46" r=".41" fill="#fff"/>
<circle cx="299.8" cy="46" r=".8" fill="#b8731f" stroke="#8c541a" stroke-width=".21"/>
<circle cx="299.8" cy="46" r=".41" fill="#fff"/>
<circle cx="299.8" cy="43.5" r=".8" fill="#b8731f" stroke="#8c541a" stroke-width=".21"/>
<circle cx="299.8" cy="43.5" r=".41" fill="#fff"/>
<circle cx="299.8" cy="40.9" r=".8" fill="#b8731f" stroke="#8c541a" stroke-width=".21"/>
<circle cx="299.8" cy="40.9" r=".41" fill="#fff"/>
<circle cx="299.8" cy="38.4" r=".8" fill="#b8731f" stroke="#8c541a" stroke-width=".21"/>
<circle cx="299.8" cy="38.4" r=".41" fill="#fff"/>
<circle cx="299.8" cy="35.8" r=".8" fill="#b8731f" stroke="#8c541a" stroke-width=".21"/>
<circle cx="299.8" cy="35.8" r=".41" fill="#fff"/>
<circle cx="299.8" cy="33.3" r=".8" fill="#b8731f" stroke="#8c541a" stroke-width=".21"/>
<circle cx="299.8" cy="33.3" r=".41" fill="#fff"/>
<circle cx="299.8" cy="30.8" r=".8" fill="#b8731f" stroke="#8c541a" stroke-width=".21"/>
<circle cx="299.8" cy="30.8" r=".41" fill="#fff"/>
<circle cx="299.8" cy="28.2" r=".8" fill="#b8731f" stroke="#8c541a" stroke-width=".21"/>
<circle cx="299.8" cy="28.2" r=".41" fill="#fff"/>
<circle cx="299.8" cy="25.7" r=".8" fill="#b8731f" stroke="#8c541a" stroke-width=".21"/>
<circle cx="299.8" cy="25.7" r=".41" fill="#fff"/>
<circle cx="299.8" cy="23.1" r=".8" fill="#b8731f" stroke="#8c541a" stroke-width=".21"/>
<circle cx="299.8" cy="23.1" r=".41" fill="#fff"/>
<path d="M302.5 21.6h3.2v5.8h-3.2z" fill="none" stroke="#262626" stroke-width=".25"/>
<path d="M303.2 22.3h1.8v1.8h-1.8z" fill-rule="evenodd" fill="#b8731f" stroke="#8c541a" stroke-width=".21"/>
<circle cx="304.1" cy="23.2" r=".45" fill="#fff"/>
<circle cx="304.1" cy="25.8" r=".9" fill="#b8731f" stroke="#8c541a" stroke-width=".21"/>
<circle cx="304.1" cy="25.8" r=".45" fill="#fff"/>
<path d="M306.8 21.5h3.2v41.3h-3.2z" fill="none" stroke="#262626" stroke-width=".25"/>
<path d="M307.6 22.3h1.6v1.6h-1.6z" fill-rule="evenodd" fill="#b8731f" stroke="#8c541a" stroke-width=".21"/>
<circle cx="308.4" cy="23.1" r=".4" fill="#fff"/>
<circle cx="308.4" cy="25.7" r=".8" fill="#b8731f" stroke="#8c541a" stroke-width=".21"/>
<circle cx="308.4" cy="25.7" r=".4" fill="#fff"/>
<circle cx="308.4" cy="28.2" r=".8" fill="#b8731f" stroke="#8c541a" stroke-width=".21"/>
<circle cx="308.4" cy="28.2" r=".4" fill="#fff"/>
<circle cx="308.4" cy="30.8" r=".8" fill="#b8731f" stroke="#8c541a" stroke-width=".21"/>
<circle cx="308.4" cy="30.8" r=".4" fill="#fff"/>
<circle cx="308.4" cy="33.3" r=".8" fill="#b8731f" stroke="#8c541a" stroke-width=".21"/>
<circle cx="308.4" cy="33.3" r=".4" fill="#fff"/>
<circle cx="308.4" cy="35.8" r=".8" fill="#b8731f" stroke="#8c541a" stroke-width=".21"/>
<circle cx="308.4" cy="35.8" r=".4" fill="#fff"/>
<circle cx="308.4" cy="38.4" r=".8" fill="#b8731f" stroke="#8c541a" stroke-width=".21"/>
<circle cx="308.4" cy="38.4" r=".4" fill="#fff"/>
<circle cx="308.4" cy="40.9" r=".8" fill="#b8731f" stroke="#8c541a" stroke-width=".21"/>
<circle cx="308.4" cy="40.9" r=".4" fill="#fff"/>
<circle cx="308.4" cy="43.5" r=".8" fill="#b8731f" stroke="#8c541a" stroke-width=".21"/>
<circle cx="308.4" cy="43.5" r=".4" fill="#fff"/>
<circle cx="308.4" cy="46" r=".8" fill="#b8731f" stroke="#8c541a" stroke-width=".21"/>
<circle cx="308.4" cy="46" r=".4" fill="#fff"/>
<circle cx="308.4" cy="48.5" r=".8" fill="#b8731f" stroke="#8c541a" stroke-width=".21"/>
<circle cx="308.4" cy="48.5" r=".4" fill="#fff"/>
<circle cx="308.4" cy="51.1" r=".8" fill="#b8731f" stroke="#8c541a" stroke-width=".21"/>
<circle cx="308.4" cy="51.1" r=".4" fill="#fff"/>
<circle cx="308.4" cy="53.6" r=".8" fill="#b8731f" stroke="#8c541a" stroke-width=".21"/>
<circle cx="308.4" cy="53.6" r=".4" fill="#fff"/>
<circle cx="308.4" cy="56.2" r=".8" fill="#b8731f" stroke="#8c541a" stroke-width=".21"/>
<circle cx="308.4" cy="56.2" r=".4" fill="#fff"/>
<circle cx="308.4" cy="58.7" r=".8" fill="#b8731f" stroke="#8c541a" stroke-width=".21"/>
<circle cx="308.4" cy="58.7" r=".4" fill="#fff"/>
<circle cx="308.4" cy="61.2" r=".8" fill="#b8731f" stroke="#8c541a" stroke-width=".21"/>
<circle cx="308.4" cy="61.2" r=".4" fill="#fff"/>
<path d="M311 21.5h10.8v21h-10.8z" fill="none" stroke="#262626" stroke-width=".25"/>
<path d="M311.8 22.3h1.6v1.6h-1.6z" fill-rule="evenodd" fill="#b8731f" stroke="#8c541a" stroke-width=".21"/>
<circle cx="312.6" cy="23.1" r=".41" fill="#fff"/>
<circle cx="312.6" cy="25.7" r=".8" fill="#b8731f" stroke="#8c541a" stroke-width=".21"/>
<circle cx="312.6" cy="25.7" r=".41" fill="#fff"/>
<circle cx="312.6" cy="28.2" r=".8" fill="#b8731f" stroke="#8c541a" stroke-width=".21"/>
<circle cx="312.6" cy="28.2" r=".41" fill="#fff"/>
<circle cx="312.6" cy="30.8" r=".8" fill="#b8731f" stroke="#8c541a" stroke-width=".21"/>
<circle cx="312.6" cy="30.8" r=".41" fill="#fff"/>
<circle cx="312.6" cy="33.3" r=".8" fill="#b8731f" stroke="#8c541a" stroke-width=".21"/>
<circle cx="312.6" cy="33.3" r=".41" fill="#fff"/>
<circle cx="312.6" cy="35.8" r=".8" fill="#b8731f" stroke="#8c541a" stroke-width=".21"/>
<circle cx="312.6" cy="35.8" r=".41" fill="#fff"/>
<circle cx="312.6" cy="38.4" r=".8" fill="#b8731f" stroke="#8c541a" stroke-width=".21"/>
<circle cx="312.6" cy="38.4" r=".41" fill="#fff"/>
<circle cx="312.6" cy="40.9" r=".8" fill="#b8731f" stroke="#8c541a" stroke-width=".21"/>
<circle cx="312.6" cy="40.9" r=".41" fill="#fff"/>
<circle cx="320.2" cy="40.9" r=".8" fill="#b8731f" stroke="#8c541a" stroke-width=".21"/>
<circle cx="320.2" cy="40.9" r=".41" fill="#fff"/>
<circle cx="320.2" cy="38.4" r=".8" fill="#b8731f" stroke="#8c541a" stroke-width=".21"/>
<circle cx="320.2" cy="38.4" r=".41" fill="#fff"/>
<circle cx="320.2" cy="35.8" r=".8" fill="#b8731f" stroke="#8c541a" stroke-width=".21"/>
<circle cx="320.2" cy="35.8" r=".41" fill="#fff"/>
<circle cx="320.2" cy="33.3" r=".8" fill="#b8731f" stroke="#8c541a" stroke-width=".21"/>
<circle cx="320.2" cy="33.3" r=".41" fill="#fff"/>
<circle cx="320.2" cy="30.8" r=".8" fill="#b8731f" stroke="#8c541a" stroke-width=".21"/>
<circle cx="320.2" cy="30.8" r=".41" fill="#fff"/>
<circle cx="320.2" cy="28.2" r=".8" fill="#b8731f" stroke="#8c541a" stroke-width=".21"/>
<circle cx="320.2" cy="28.2" r=".41" fill="#fff"/>
<circle cx="320.2" cy="25.7" r=".8" fill="#b8731f" stroke="#8c541a" stroke-width=".21"/>
<circle cx="320.2" cy="25.7" r=".41" fill="#fff"/>
<circle cx="320.2" cy="23.1" r=".8" fill="#b8731f" stroke="#8c541a" stroke-width=".21"/>
<circle cx="320.2" cy="23.1" r=".41" fill="#fff"/>
<path d="M322.8 21.5h13.3v3.2h-13.3z" fill="none" stroke="#262626" stroke-width=".25"/>
<path d="M323.6 22.3h1.6v1.6h-1.6z" fill-rule="evenodd" fill="#b8731f" stroke="#8c541a" stroke-width=".21"/>
<circle cx="324.4" cy="23.1" r=".4" fill="#fff"/>
<circle cx="334.5" cy="23.1" r=".8" fill="#b8731f" stroke="#8c541a" stroke-width=".21"/>
<circle cx="334.5" cy="23.1" r=".4" fill="#fff"/>
<path d="M337.2 21.6h5.8v3.2h-5.8z" fill="none" stroke="#262626" stroke-width=".25"/>
<path d="M337.9 22.3h1.8v1.8h-1.8z" fill-rule="evenodd" fill="#b8731f" stroke="#8c541a" stroke-width=".21"/>
<circle cx="338.8" cy="23.2" r=".45" fill="#fff"/>
<path d="M340.5 22.3h1.8v1.8h-1.8z" fill-rule="evenodd" fill="#b8731f" stroke="#8c541a" stroke-width=".21"/>
<circle cx="341.4" cy="23.2" r=".45" fill="#fff"/>
<path d="M209.4 63.8h13.4v3.2h-13.4z" fill="none" stroke="#262626" stroke-width=".25"/>
<path d="M210.2 64.6h1.6v1.6h-1.6z" fill-rule="evenodd" fill="#b8731f" stroke="#8c541a" stroke-width=".21"/>
<circle cx="211" cy="65.4" r=".4" fill="#fff"/>
<circle cx="221.2" cy="65.4" r=".8" fill="#b8731f" stroke="#8c541a" stroke-width=".21"/>
<circle cx="221.2" cy="65.4" r=".4" fill="#fff"/>
<path d="M223.9 63.9h5.7v3.2h-5.7z" fill="none" stroke="#262626" stroke-width=".25"/>
<path d="M224.6 64.6h1.8v1.8h-1.8z" fill-rule="evenodd" fill="#b8731f" stroke="#8c541a" stroke-width=".21"/>
<circle cx="225.5" cy="65.5" r=".45" fill="#fff"/>
<path d="M227.1 64.6h1.8v1.8h-1.8z" fill-rule="evenodd" fill="#b8731f" stroke="#8c541a" stroke-width=".21"/>
<circle cx="228" cy="65.5" r=".45" fill="#fff"/>
<text font-size="3.9" fill="#0000a6" x="7.8" y="12">P8X LED OUTPUT CARD (test - write-only 8 LEDs at $FF0C)</text>
<text font-size="2.6" x="7.8" y="15.5">PLACEMENT VIEW (component side, top) — board 160 x 100 mm, 19 parts. Pin 1 = square pad. NOT routed: no copper; route + DRC in Fusion.</text>
<text font-size="2.5" fill="#b81414" x="7.8" y="19">NOTE: some auto-placed parts fall outside the board outline — placement is a rough grid; arrange properly when routing.</text>
<g font-size="2.2">
<text x="327.3" y="22.8">RP1</text>
<text x="337.3" y="22.9">LED3</text>
<text x="221.6" y="24.2">C1</text>
<text x="237.8" y="24.2">C2</text>
<text x="254" y="24.2">C3</text>
<text x="270.2" y="24.2">C4</text>
<text x="286.4" y="24.2">C5</text>
<text x="302.7" y="24.2">C6</text>
<text x="213.4" y="30.4">U1</text>
<text x="229.7" y="31.7">U2</text>
<text x="245.9" y="31.7">U3</text>
<text x="262.1" y="30.4">U4</text>
<text x="278.3" y="30.4">U5</text>
<text x="294.5" y="34.2">U6</text>
<text x="314.3" y="31.7">LA1</text>
<text x="306.3" y="41.8">RL1</text>
<text x="214.7" y="65.1">R4</text>
<text x="224" y="65.2">LED4</text>
<text x="199.9" y="68.4">J1</text>
</g>
<g font-size="2.1" fill="#262626">
<text x="3.5" y="72.2" transform="rotate(-90 3.5 72.2)">100 mm</text>
<text x="83.9" y="122.6">160 mm</text>
</g>
<g font-size="1.6">
<text x="220.7" y="26.3">100nF</text>
<text x="236.9" y="26.3">100nF</text>
<text x="253.1" y="26.3">100nF</text>
<text x="269.3" y="26.3">100nF</text>
<text x="285.5" y="26.3">100nF</text>
<text x="301.8" y="26.3">100nF</text>
<text x="328.5" y="24.9">1K</text>
<text x="338.3" y="25">GRN</text>
<text x="211.4" y="32.5">74HCT30</text>
<text x="227.1" y="33.8">74HCT138</text>
<text x="243.4" y="33.8">74HCT138</text>
<text x="260" y="32.5">74HCT32</text>
<text x="276.2" y="32.5">74HCT14</text>
<text x="312.2" y="33.8">8-LED BAR</text>
<text x="292" y="36.3">74HCT374</text>
<text x="305.6" y="44">8x330R</text>
<text x="197.3" y="70.5">MABC96R</text>
<text x="215.1" y="67.2">1K</text>
<text x="225.2" y="67.3">YEL</text>
</g>
</svg>
